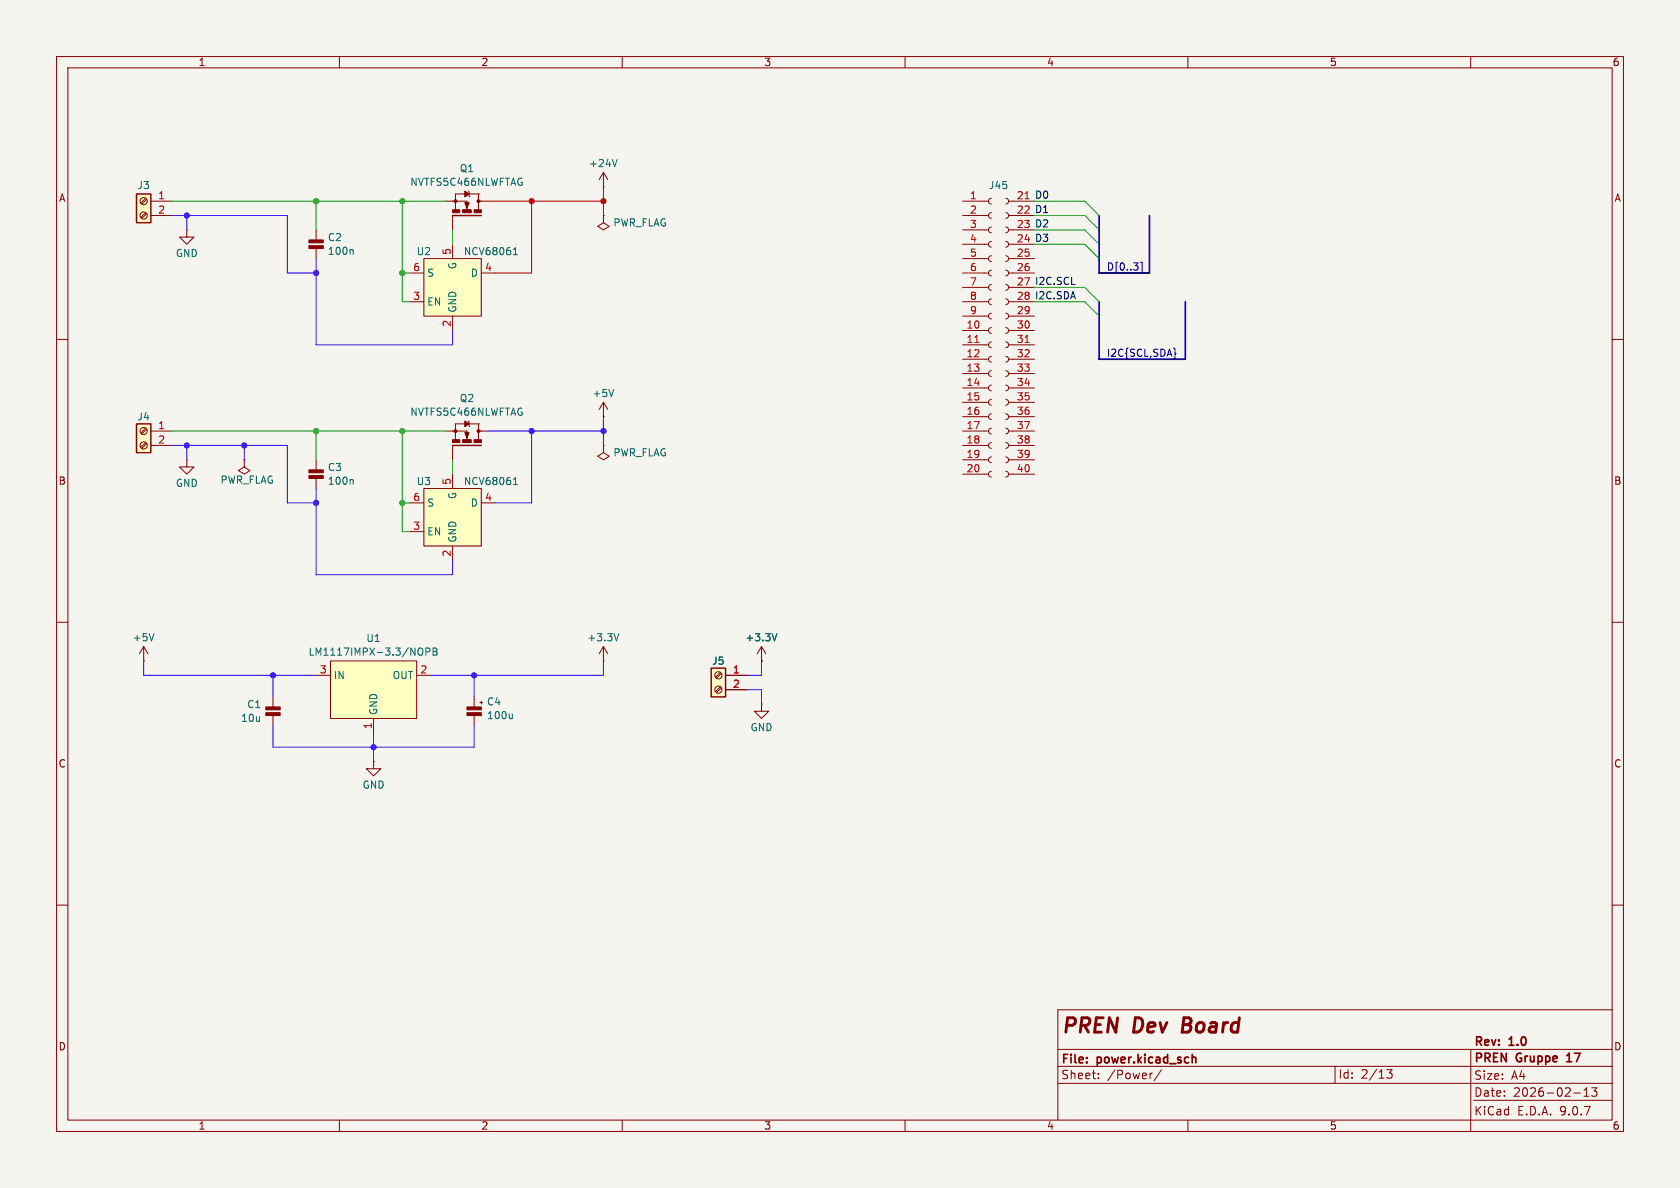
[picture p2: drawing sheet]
<svg xmlns="http://www.w3.org/2000/svg" width="297mm" height="210mm" viewBox="0 0 297 210" stroke-linecap="round" stroke-linejoin="round" font-family="sans-serif">
<path d="M0 0h297v210h-297z" fill="#f5f4ef" stroke="#f5f4ef" stroke-width=".18"/>
<g fill="none" stroke="#840000" stroke-width=".18">
<path d="M10 10h277v190h-277zM12 12h273v186h-273zM60 10v2M110 10v2M160 10v2M210 10v2M260 10v2M10 60h2M78.7 76.2h3.8v1.5M80 78.7v2.6M82.8 74.4l.1 .1v.8l.2 .1M84.6 74.9h.1"/>
<path d="M84.6 74.9v1.3M84.6 74.9h-4.1v3.1M86.4 76.2h-1.8v1.5M285 60h2M43.2 81.3v1.3l1 .6-1 .6-1-.6 1-.6M43.2 81.3h.1M10 110h2M285 110h2M10 160h2M285 160h2M285 178.5h-98v19.5M60 198v2"/>
<path d="M110 198v2M160 198v2M187 188.5h98M187 191.5h98M187 185.5h98M194.2 190.6v.1M194.2 189.8v.1M203.7 189.7l-.2 .1M205.3 189.1l-1.3 2M210 198v2M236 188.5v3M245.2 189.1h.9l-.5 .6 .4 .1v.7l-.2 .1-.6-.1"/>
<path d="M260 185.5v14.5M260.5 194.5h24.5M278.2 193.2h1.2M280 193.8h.9M280 192.7l.5-.4v1.5M281.4 192.3h.9l-.5 .6 .4 .1v.7l-.2 .1h-.4l-.2-.1"/>
</g>
<path d="M209.3 179.9l-.3 2.6h1" fill="none" stroke="#840000" stroke-width=".51"/>
<path d="M277 187.7h.8M277.1 186.5l-.1 .1" fill="none" stroke="#840000" stroke-width=".3"/>
<path d="M80 78.7h5.1" fill="none" stroke="#840000" stroke-width=".25"/>
<g fill="#840000" stroke="#840000" stroke-width=".18">
<path d="M81.8 77.7h1.5v.5h-1.5z"/>
<path d="M83.8 77.7h1.3v.5h-1.3z"/>
<path d="M80 77.7h1.3v.5h-1.3z"/>
<path d="M82.2 76.5h.7l-.4 1z"/>
<path d="M82.2 74.4l.7 .5-.7 .5z"/>
<circle cx="84.6" cy="76.2" r=".25"/>
<circle cx="80.5" cy="76.2" r=".25"/>
</g>
<path d="M74.9 86.4h10.2v10.1h-10.2z" fill="#ffffc2"/>
<path d="M55.9 81.3v1.8M55.9 84.6v1.8M72.4 88.9h2.5M72.4 94h2.5M74.9 86.4h10.2v10.1h-10.2zM80 83.8v2.6M80 96.5v2.6M85.1 88.9h2.5M106.7 116.8h.1M106.7 114.3l-.8 1.3M106.7 114.3l.7 1.3M106.7 114.3v2.5" fill="none" stroke="#840000" stroke-width=".18"/>
<path d="M62.3 84.8l.1 .1v.7M90.8 85.7h.7M90.8 84.8l.3-.4v1.3M109.4 112l-.4 1.3" fill="none" stroke="#006464" stroke-width=".18"/>
<g fill="#840000" stroke="#840000" stroke-width=".18">
<path d="M54.6 83.1h2.5v.5h-2.5z"/>
<path d="M54.6 84.1h2.5v.5h-2.5z"/>
</g>
<path d="M58.4 116.8h15.3v10.2h-15.3z" fill="#ffffc2"/>
<g fill="none" stroke="#840000" stroke-width=".18">
<path d="M78.7 35.6h3.8v1.5M80 38.1v2.5M82.8 33.8l.1 .1v.8l.2 .1M84.6 34.3h.1M84.6 34.3v1.3M84.6 34.3h-4.1v3M86.4 35.6h-1.8v1.5M106.7 33h.1M106.7 38.1v1.3l-1 .6 1 .6 1-.6-1-.6M106.7 38.1h.1M106.7 30.5l-.8 1.3M106.7 30.5l.7 1.3"/>
<path d="M106.7 30.5v2.5M33 81.3v1.3h1.3l-1.3 1.2-1.3-1.2h1.3M33 81.3h.1M25.4 116.8h.1M25.4 114.3l-.8 1.3M25.4 114.3l.8 1.3M25.4 114.3v2.5M55.9 119.4h2.5M58.4 116.8h15.3v10.2h-15.3zM73.7 119.4h2.5M66 134.6v1.3h1.3l-1.3 1.3-1.2-1.3h1.2M66 134.6h.1"/>
<path d="M66 127v2.5M83.8 123.2v1.8M83.8 126.5v1.8M84.8 124.2h.5M85.1 124v.5"/>
</g>
<path d="M109.1 28.2l-.4 1.3M27.2 112l-.4 1.3M74.2 114.6a.43 .43 0 0 1 .5 .4v.4a.43 .43 0 0 1-.5 .4M75.3 115.2h.6l.1-.2v-.3l-.7-.1v1.2M76.6 114.6h.4l.2 .2-.2 .4 .2 .1 .1 .3-.3 .2h-.4zM76.6 115.2h.4M90.6 126.2v.8M90.6 126.9l-.2 .1" fill="none" stroke="#006464" stroke-width=".18"/>
<g fill="#840000" stroke="#840000" stroke-width=".18">
<path d="M82.5 125h2.6v.5h-2.6z"/>
<path d="M82.5 126h2.6v.5h-2.6z"/>
<path d="M81.8 37.1h1.5v.5h-1.5z"/>
<path d="M83.8 37.1h1.3v.5h-1.3z"/>
<path d="M80 37.1h1.3v.5h-1.3z"/>
<path d="M82.2 35.8h.7l-.4 1z"/>
<path d="M82.2 33.8l.7 .5-.7 .5z"/>
<circle cx="84.6" cy="35.6" r=".25"/>
<circle cx="80.5" cy="35.6" r=".25"/>
</g>
<path d="M80 38.1h5.1" fill="none" stroke="#840000" stroke-width=".25"/>
<path d="M74.9 45.7h10.2v10.2h-10.2z" fill="#ffffc2"/>
<g fill="none" stroke="#840000" stroke-width=".18">
<path d="M33 40.6v1.3h1.3l-1.3 1.3-1.3-1.3h1.3M33 40.6h.1M72.4 48.3h2.5M72.4 53.3h2.5M74.9 45.7h10.2v10.2h-10.2zM80 43.2v2.5M80 55.9v2.5M85.1 48.3h2.5M106.7 73.7h.1M106.7 78.7v1.3l-1 .6 1 .7 1-.7-1-.6M106.7 78.7h.1M106.7 71.1l-.8 1.3"/>
<path d="M106.7 71.1l.7 1.3M106.7 71.1v2.6M134.6 116.8h.1M134.6 114.3l-.7 1.3M134.6 114.3l.8 1.3M134.6 114.3v2.5M134.6 124.5v1.2h1.3l-1.3 1.3-1.3-1.3h1.3M134.6 124.5h.1"/>
</g>
<path d="M90.8 45h.7M90.8 44.1l.3-.3v1.2M108.5 68.8l-.4 1.3M137.3 112l-.4 1.3" fill="none" stroke="#006464" stroke-width=".18"/>
<path d="M125.7 118.1h2.6v5.1h-2.6z" fill="#ffffc2"/>
<path d="M125.7 118.1h2.6v5.1h-2.6z" fill="none" stroke="#840000" stroke-width=".25"/>
<g fill="none" stroke="#840000" stroke-width=".18">
<path d="M127.4 118.9l-.9 .8M127.5 119l-.8 .9M128.3 119.4h3.8M48.3 123.2v1.8M48.3 126.5v1.8M127.4 121.4l-.9 .9M127.5 121.6l-.8 .8M128.3 121.9h3.8"/>
<circle cx="127" cy="119.4" r=".63"/>
<circle cx="127" cy="121.9" r=".63"/>
</g>
<g fill="#840000" stroke="#840000" stroke-width=".18">
<path d="M47 125h2.5v.5h-2.5z"/>
<path d="M47 126h2.5v.5h-2.5z"/>
</g>
<path d="M24.1 74.9h2.6v5.1h-2.6z" fill="#ffffc2"/>
<path d="M24.1 74.9h2.6v5.1h-2.6z" fill="none" stroke="#840000" stroke-width=".25"/>
<g fill="none" stroke="#840000" stroke-width=".18">
<path d="M170.2 35.6h4.6M170.2 38.1h4.6M175.3 35.1l-.4 .1-.1 .4 .1 .3 .4 .2M175.3 37.6l-.4 .1-.1 .4 .1 .4 .4 .1M177.8 35.1l.4 .1 .1 .4-.1 .3-.4 .2M177.8 37.6l.4 .1 .1 .4-.1 .4-.4 .1M178.3 35.6h4.6M178.3 38.1h4.6M55.9 40.6v1.8M55.9 43.9v1.8M170.2 40.6h4.6M170.2 43.2h4.6"/>
<path d="M170.2 45.7h4.6M170.2 48.3h4.6M170.2 50.8h4.6M170.2 53.3h4.6M170.2 55.9h4.6M170.2 58.4h4.6M175.3 40.1l-.4 .2-.1 .3 .1 .4 .4 .1M175.3 42.7l-.4 .1-.1 .4 .1 .3 .4 .2M175.3 45.2l-.4 .2-.1 .3 .1 .4 .4 .1M175.3 47.8l-.4 .1-.1 .4 .1 .3 .4 .2M175.3 50.3l-.4 .1-.1 .4 .1 .4 .4 .1M175.3 52.8l-.4 .2-.1 .3 .1 .4 .4 .1"/>
<path d="M175.3 55.4l-.4 .1-.1 .4 .1 .3 .4 .2M175.3 57.9l-.4 .2-.1 .3 .1 .4 .4 .1M177.8 40.1l.4 .2 .1 .3-.1 .4-.4 .1M177.8 42.7l.4 .1 .1 .4-.1 .3-.4 .2M177.8 45.2l.4 .2 .1 .3-.1 .4-.4 .1M177.8 47.8l.4 .1 .1 .4-.1 .3-.4 .2M177.8 50.3l.4 .1 .1 .4-.1 .4-.4 .1M177.8 52.8l.4 .2 .1 .3-.1 .4-.4 .1M177.8 55.4l.4 .1 .1 .4-.1 .3-.4 .2M177.8 57.9l.4 .2 .1 .3-.1 .4-.4 .1M178.3 40.6h4.6M178.3 43.2h4.6"/>
<path d="M178.3 45.7h4.6M178.3 48.3h4.6M178.3 50.8h4.6M178.3 53.3h4.6M178.3 55.9h4.6M178.3 58.4h4.6M25.8 75.7l-.9 .8M25.8 78.2l-.9 .9M25.9 75.9l-.8 .8M25.9 78.4l-.8 .8M26.7 76.2h3.8M26.7 78.7h3.8"/>
<path d="M170.2 76.2h4.6M170.2 78.7h4.6M170.2 61h4.6M170.2 63.5h4.6M170.2 66h4.6M170.2 68.6h4.6M170.2 71.1h4.6M170.2 73.7h4.6M175.3 60.5l-.4 .1-.1 .4 .1 .3 .4 .2M175.3 63l-.4 .1-.1 .4 .1 .4 .4 .1M175.3 65.5l-.4 .2-.1 .3 .1 .4 .4 .1M175.3 68.1l-.4 .1-.1 .4 .1 .3 .4 .2"/>
<path d="M175.3 70.6l-.4 .2-.1 .3 .1 .4 .4 .1M175.3 73.2l-.4 .1-.1 .4 .1 .3 .4 .2M175.3 75.7l-.4 .1-.1 .4 .1 .4 .4 .1M175.3 78.2l-.4 .2-.1 .3 .1 .4 .4 .1M177.8 60.5l.4 .1 .1 .4-.1 .3-.4 .2M177.8 63l.4 .1 .1 .4-.1 .4-.4 .1M177.8 65.5l.4 .2 .1 .3-.1 .4-.4 .1M177.8 68.1l.4 .1 .1 .4-.1 .3-.4 .2M177.8 70.6l.4 .2 .1 .3-.1 .4-.4 .1M177.8 73.2l.4 .1 .1 .4-.1 .3-.4 .2M177.8 75.7l.4 .1 .1 .4-.1 .4-.4 .1M177.8 78.2l.4 .2 .1 .3-.1 .4-.4 .1"/>
<path d="M178.3 76.2h4.6M178.3 78.7h4.6M178.3 61h4.6M178.3 63.5h4.6M178.3 66h4.6M178.3 68.6h4.6M178.3 71.1h4.6M178.3 73.7h4.6M170.2 81.3h4.6M170.2 83.8h4.6M175.3 80.8l-.4 .1-.1 .4 .1 .3 .4 .2M175.3 83.3l-.4 .2-.1 .3 .1 .4 .4 .1"/>
<path d="M177.8 80.8l.4 .1 .1 .4-.1 .3-.4 .2M177.8 83.3l.4 .2 .1 .3-.1 .4-.4 .1M178.3 81.3h4.6M178.3 83.8h4.6"/>
<circle cx="25.4" cy="78.7" r=".63"/>
<circle cx="25.4" cy="76.2" r=".63"/>
</g>
<path d="M181.2 35.1h.7M172.3 60.5h.8M181.2 60.5h.7" fill="none" stroke="#a90000" stroke-width=".18"/>
<g fill="#840000" stroke="#840000" stroke-width=".18">
<path d="M54.6 42.4h2.5v.5h-2.5z"/>
<path d="M54.6 43.4h2.5v.5h-2.5z"/>
</g>
<path d="M62.3 44.1l.1 .2v.7" fill="none" stroke="#006464" stroke-width=".18"/>
<path d="M24.1 34.3h2.6v5.1h-2.6z" fill="#ffffc2"/>
<path d="M24.1 34.3h2.6v5.1h-2.6z" fill="none" stroke="#840000" stroke-width=".25"/>
<g fill="none" stroke="#840000" stroke-width=".18">
<path d="M25.8 35.1l-.9 .8M25.8 37.6l-.9 .8M25.9 35.2l-.8 .9M25.9 37.8l-.8 .8M26.7 35.6h3.8M26.7 38.1h3.8M128.3 119.4h3.8M134.6 116.8h.1M128.3 121.9h3.8"/>
<circle cx="25.4" cy="35.6" r=".63"/>
<circle cx="25.4" cy="38.1" r=".63"/>
</g>
<path d="M201.6 46.4h.3v1.8h-.3M207.5 61.5l.2 .2v.6l.2 .2-.2 .2v.6l-.2 .2" fill="none" stroke="#000084" stroke-width=".18"/>
<path d="M194.3 38.1v10.2h8.9v-10.2M194.3 53.3v10.2h15.2v-10.2" fill="none" stroke="#000084" stroke-width=".3"/>
<g fill="none" stroke="#330fff" stroke-width=".18">
<path d="M30.5 38.1h20.3v10.2h5.1M33 38.1v2.5M55.9 45.7v15.3h24.1v-2.6M30.5 78.7h20.3v10.2h5.1M33 78.7v2.6M43.2 78.7v2.6M86.4 76.2h20.3M94 76.2v12.7h-6.4M106.7 73.7v5M55.9 86.4v15.2h24.1v-2.5M25.4 116.8v2.6h30.5M48.3 119.4v3.8"/>
<path d="M83.8 119.4v3.8M106.7 116.8v2.6h-30.5M134.6 116.8v2.6h-2.5M48.3 128.3v3.8h35.5v-3.8M66 129.5v5.1M132.1 121.9h2.5v2.6"/>
</g>
<g fill="none" stroke="#009600" stroke-width=".18">
<path d="M30.5 35.6h48.2M55.9 35.6v5M71.1 35.6v17.7h1.3M182.9 35.6h8.9l2.5 2.5M182.9 38.1h8.9l2.5 2.5M71.1 48.3h1.3M80 40.6v2.6M182.9 50.8h8.9l2.5 2.5M182.9 43.2h8.9l2.5 2.5M182.9 53.3h8.9l2.5 2.6M182.9 40.6h8.9l2.5 2.6M30.5 76.2h48.2"/>
<path d="M55.9 76.2v5.1M71.1 76.2v17.8h1.3M71.1 88.9h1.3M80 81.3v2.5"/>
</g>
<path d="M86.4 35.6h20.3M94 35.6v12.7h-6.4M106.7 33v5.1" fill="none" stroke="#ff000f" stroke-width=".18"/>
<path d="M137.3 112l-.4 1.3" fill="none" stroke="#006464" stroke-width=".18"/>
<g fill="#330fff" stroke="#330fff" stroke-width=".18">
<circle cx="66" cy="132.1" r=".46"/>
<circle cx="83.8" cy="119.4" r=".46"/>
<circle cx="106.7" cy="76.2" r=".46"/>
<circle cx="94" cy="76.2" r=".46"/>
<circle cx="43.2" cy="78.7" r=".46"/>
<circle cx="55.9" cy="88.9" r=".46"/>
<circle cx="48.3" cy="119.4" r=".46"/>
<circle cx="33" cy="78.7" r=".46"/>
<circle cx="55.9" cy="48.3" r=".46"/>
<circle cx="33" cy="38.1" r=".46"/>
</g>
<g fill="#ff000f" stroke="#ff000f" stroke-width=".18">
<circle cx="94" cy="35.6" r=".46"/>
<circle cx="106.7" cy="35.6" r=".46"/>
</g>
<g fill="#009600" stroke="#009600" stroke-width=".18">
<circle cx="71.1" cy="88.9" r=".46"/>
<circle cx="71.1" cy="35.6" r=".46"/>
<circle cx="55.9" cy="35.6" r=".46"/>
<circle cx="71.1" cy="76.2" r=".46"/>
<circle cx="55.9" cy="76.2" r=".46"/>
<circle cx="71.1" cy="48.3" r=".46"/>
</g>
<g font-size="3.5" fill="#840000">
<text x="187.5" y="183.3">PREN</text>
<text x="200.5" y="183.3">Dev</text>
<text x="210.1" y="183.3">Board</text>
</g>
<g font-size="2.1" fill="#840000">
<text x="260.5" y="185.3">Rev:</text>
<text x="266.9" y="185.3">1.0</text>
<text x="187.5" y="188.4">File:</text>
<text x="187.5" y="191">Sheet:</text>
<text x="194" y="188.4">power.kicad_sch</text>
<text x="195.7" y="191">/Power/</text>
<text x="236.5" y="190.9">Id:</text>
<text x="240.6" y="190.9">2/13</text>
<text x="260.5" y="191.1">Size:</text>
<text x="260.5" y="188.2">PREN</text>
<text x="267.2" y="191.1">A4</text>
<text x="268.2" y="188.2">Gruppe</text>
<text x="277.7" y="188.2">17</text>
<text x="260.5" y="194.1">Date:</text>
<text x="260.5" y="197.4">KiCad</text>
<text x="267.5" y="194.1">2026-02-13</text>
<text x="268.2" y="197.4">E.D.A.</text>
<text x="275.8" y="197.4">9.0.7</text>
</g>
<g font-size="1.8" fill="#840000">
<text x="35" y="11.9">1</text>
<text x="85" y="11.9">2</text>
<text x="135" y="11.9">3</text>
<text x="185" y="11.9">4</text>
<text x="235" y="11.9">5</text>
<text x="285" y="11.9">6</text>
<text x="10.3" y="35.9">A</text>
<text x="285.3" y="35.9">A</text>
<text x="10.3" y="85.9">B</text>
<text x="285.3" y="85.9">B</text>
<text x="10.3" y="135.9">C</text>
<text x="285.3" y="135.9">C</text>
<text x="10.3" y="185.9">D</text>
<text x="285.3" y="185.9">D</text>
<text x="35" y="199.9">1</text>
<text x="85" y="199.9">2</text>
<text x="135" y="199.9">3</text>
<text x="185" y="199.9">4</text>
<text x="235" y="199.9">5</text>
<text x="285" y="199.9">6</text>
</g>
<g font-size="1.8" fill="#006464">
<text x="104" y="29.8">+24V</text>
<text x="24.2" y="33.6">J3</text>
<text x="72.4" y="33.1">NVTFS5C466NLWFTAG</text>
<text x="81.2" y="30.6">Q1</text>
<text x="174.7" y="33.6">J45</text>
<text x="108.3" y="40.2">PWR_FLAG</text>
<text x="31" y="45.6">GND</text>
<text x="57.9" y="42.8">C2</text>
<text x="57.9" y="45.3">100n</text>
<text x="73.6" y="45.3">U2</text>
<text x="80.9" y="47.7" transform="rotate(-90 80.9 47.7)">G</text>
<text x="81.9" y="45.3">NCV68061</text>
<text x="75.4" y="49.1">S</text>
<text x="83.1" y="49.1">D</text>
<text x="75.4" y="54.2">EN</text>
<text x="80.9" y="55.4" transform="rotate(-90 80.9 55.4)">GND</text>
<text x="81.2" y="71.3">Q2</text>
<text x="104.6" y="70.4">+5V</text>
<text x="24.2" y="74.5">J4</text>
<text x="72.4" y="73.7">NVTFS5C466NLWFTAG</text>
<text x="57.9" y="83.5">C3</text>
<text x="108.3" y="80.9">PWR_FLAG</text>
<text x="31" y="86.3">GND</text>
<text x="38.9" y="85.7">PWR_FLAG</text>
<text x="57.9" y="85.9">100n</text>
<text x="73.6" y="86">U3</text>
<text x="75.4" y="89.8">S</text>
<text x="80.9" y="88.3" transform="rotate(-90 80.9 88.3)">G</text>
<text x="81.9" y="86">NCV68061</text>
<text x="83.1" y="89.8">D</text>
<text x="75.4" y="94.8">EN</text>
<text x="80.9" y="96" transform="rotate(-90 80.9 96)">GND</text>
<text x="23.4" y="113.6">+5V</text>
<text x="64.7" y="113.7">U1</text>
<text x="103.7" y="113.6">+3.3V</text>
<text x="131.7" y="113.6">+3.3V</text>
<text x="54.4" y="116.1">LM1117IMPX-3.3/NOPB</text>
<text x="125.8" y="117.7">J5</text>
<text x="43.6" y="125.4">C1</text>
<text x="58.9" y="120.2">IN</text>
<text x="69.3" y="120.2">OUT</text>
<text x="86" y="124.9">C4</text>
<text x="42.5" y="127.8">10u</text>
<text x="66.9" y="126.5" transform="rotate(-90 66.9 126.5)">GND</text>
<text x="86" y="127.3">100u</text>
<text x="132.6" y="129.5">GND</text>
<text x="64" y="139.6">GND</text>
</g>
<g font-size="1.8" fill="#a90000">
<text x="27.9" y="35.3">1</text>
<text x="171.4" y="35.3">1</text>
<text x="179.7" y="35.3">21</text>
<text x="27.9" y="37.8">2</text>
<text x="171.4" y="37.8">2</text>
<text x="171.4" y="40.4">3</text>
<text x="179.7" y="37.8">22</text>
<text x="179.7" y="40.4">23</text>
<text x="79.8" y="45.2" transform="rotate(-90 79.8 45.2)">5</text>
<text x="171.4" y="42.9">4</text>
<text x="171.4" y="45.5">5</text>
<text x="179.7" y="42.9">24</text>
<text x="179.7" y="45.5">25</text>
<text x="73" y="48">6</text>
<text x="73" y="53.1">3</text>
<text x="85.7" y="48">4</text>
<text x="171.4" y="48">6</text>
<text x="171.4" y="50.5">7</text>
<text x="171.4" y="53.1">8</text>
<text x="179.7" y="48">26</text>
<text x="179.7" y="50.5">27</text>
<text x="179.7" y="53.1">28</text>
<text x="79.8" y="57.9" transform="rotate(-90 79.8 57.9)">2</text>
<text x="170.8" y="58.2">10</text>
<text x="171.4" y="55.6">9</text>
<text x="179.7" y="55.6">29</text>
<text x="179.7" y="58.2">30</text>
<text x="170.8" y="60.7">11</text>
<text x="170.8" y="63.2">12</text>
<text x="170.8" y="65.8">13</text>
<text x="179.7" y="60.7">31</text>
<text x="179.7" y="63.2">32</text>
<text x="179.7" y="65.8">33</text>
<text x="170.8" y="68.3">14</text>
<text x="170.8" y="70.9">15</text>
<text x="179.7" y="68.3">34</text>
<text x="179.7" y="70.9">35</text>
<text x="27.9" y="75.9">1</text>
<text x="170.8" y="73.4">16</text>
<text x="170.8" y="75.9">17</text>
<text x="179.7" y="73.4">36</text>
<text x="179.7" y="75.9">37</text>
<text x="27.9" y="78.5">2</text>
<text x="170.8" y="78.5">18</text>
<text x="170.8" y="81">19</text>
<text x="170.8" y="83.6">20</text>
<text x="179.7" y="78.5">38</text>
<text x="179.7" y="81">39</text>
<text x="179.7" y="83.6">40</text>
<text x="73" y="88.6">6</text>
<text x="79.8" y="85.8" transform="rotate(-90 79.8 85.8)">5</text>
<text x="85.7" y="88.6">4</text>
<text x="73" y="93.7">3</text>
<text x="79.8" y="98.5" transform="rotate(-90 79.8 98.5)">2</text>
<text x="56.4" y="119.1">3</text>
<text x="74.2" y="119.1">2</text>
<text x="129.5" y="119.1">1</text>
<text x="129.5" y="121.7">2</text>
<text x="65.8" y="129" transform="rotate(-90 65.8 129)">1</text>
</g>
<g font-size="1.8" fill="#0f0f0f">
<text x="182.9" y="35.2">D0</text>
<text x="182.9" y="37.8">D1</text>
<text x="182.9" y="40.3">D2</text>
<text x="182.9" y="42.8">D3</text>
<text x="182.9" y="50.5">I2C.SCL</text>
<text x="182.9" y="53">I2C.SDA</text>
</g>
<g font-size="1.8" fill="#000084">
<text x="195.6" y="47.9">D[0..3]</text>
<text x="195.6" y="63.2">I2C{SCL,SDA}</text>
</g>
</svg>
